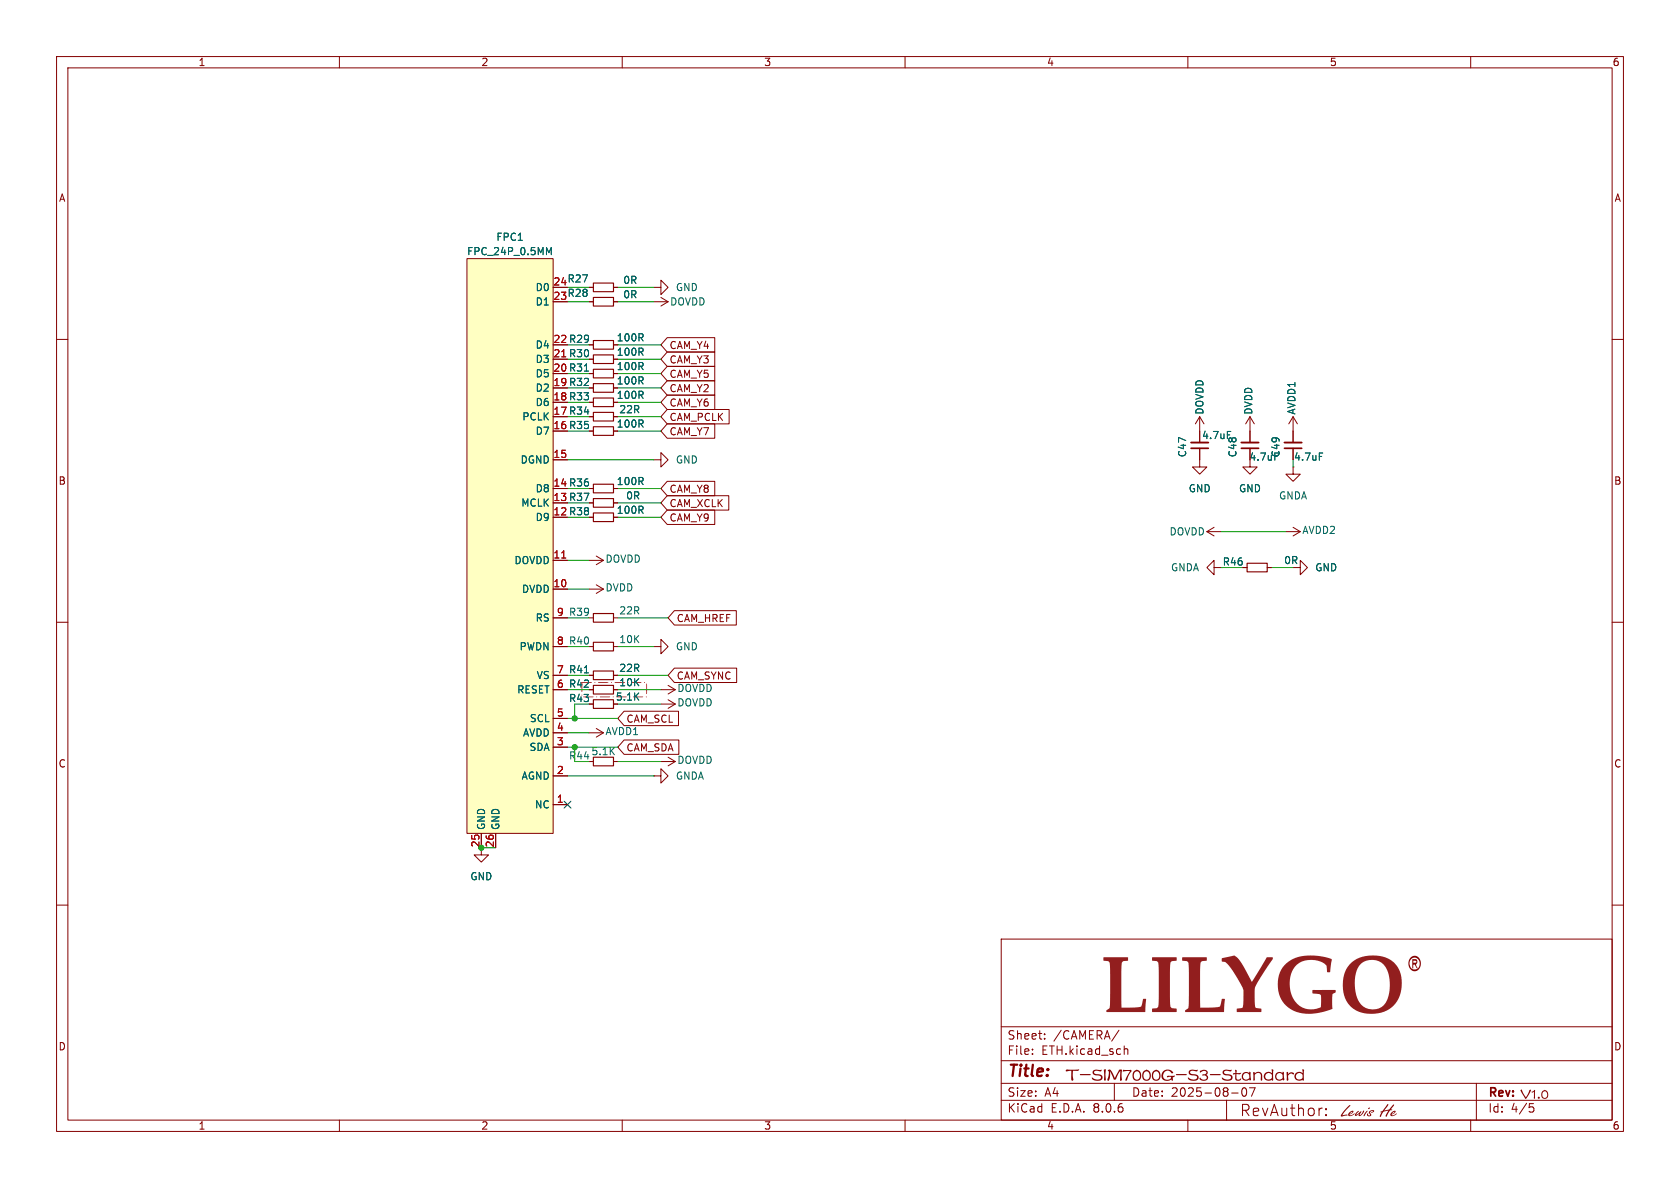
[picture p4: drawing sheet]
<svg xmlns="http://www.w3.org/2000/svg" width="297mm" height="210mm" viewBox="0 0 297 210" stroke-linecap="round" stroke-linejoin="round" font-family="sans-serif">
<g fill="none" stroke="#840000" stroke-width=".18">
<path d="M10 10h277v190h-277zM12 12h273v186h-273zM60 10v2M110 10v2M160 10v2M210 10v2M260 10v2M10 60h2M285 60h2M10 110h2M285 110h2M10 160h2"/>
<path d="M285 160h2M177 166h108v32h-108zM60 198v2M110 198v2M160 198v2M177 194.5h108M177 191.5h108M177 187.5h108M177 181.5h108M182.5 186.3v.1M182.5 185.5v.1M184.7 183.6v.1"/>
<path d="M184.7 182.8v.1M197 191.5v3M210 198v2M216.8 194.5v3.6M217.7 193.2h1.2M219.5 192.9l.1 .6 .3 .3 .3-.1 .2-.8M221.9 192.3l-.7 1.5M233.6 195.9h.2M234.4 197l.1 .1-.1 .1M234.4 197l-.1 .1 .1 .1M234.4 196v.2M234.4 197v.2"/>
<path d="M234.4 196l.1 .1-.1 .1M234.4 196l-.1 .1 .1 .1M260 198v2M261 191.5v6.5M271.1 195.8v.7l-.6 .1"/>
</g>
<path d="M249.4 169.3a1.12 1.12 0 0 1 1.3-.1 1.12 1.12 0 0 1 .5 1.3 1.12 1.12 0 0 1-1.2 1.2 1.12 1.12 0 0 1-1-1.4h.2a.95 .95 0 0 0 1.1 1.1 .95 .95 0 0 0 .6-1.5 .89 .89 0 0 0-1-.6 .89 .89 0 0 0-.7 1h-.2v-.4z" fill="#840000"/>
<g fill="none" stroke="#840000" stroke-width=".18">
<path d="M115.6 50.8h1.2v-1.3l1.3 1.3-1.3 1.3v-1.3M115.6 53.3h2.5M116.8 52.6l1.3 .7M118.1 53.3l-1.3 .8M104.1 76.2h.8M108.5 76.2h.7M212.1 73.7l-.8 1.2M212.1 73.7v2.5M212.1 73.7l.8 1.2M221 79.2v3.4h1.2l-1.2 1.2-1.3-1.2h1.3M221 73.7l-.8 1.2M221 73.7v4.5"/>
<path d="M221 73.7l.7 1.2M228.6 73.7l-.8 1.2M228.6 73.7v2.5M228.6 73.7l.8 1.2M104.1 86.4h.8M104.1 91.4h.8M104.1 88.9h.8M104.1 99.1h2.6M105.4 98.3l1.3 .8M106.7 99.1l-1.3 .7M108.5 86.4h.7M108.5 91.4h.7"/>
<path d="M108.5 88.9h.7M115.6 81.3h1.2v-1.3l1.3 1.3-1.3 1.3v-1.3M212.1 81.3v1.3h1.3l-1.3 1.2-1.3-1.2h1.3M213.4 94l1.2 .7M213.4 94h2.5M214.6 93.2l-1.2 .8M104.1 104.1h2.6M104.1 114.3h.8M104.1 109.2h.8M104.1 119.4h.8M105.4 103.4l1.3 .7M106.7 104.1l-1.3 .8"/>
<path d="M108.5 114.3h.7M108.5 109.2h.7M108.5 119.4h.7M115.6 114.3h1.2v-1.3l1.3 1.3-1.3 1.3v-1.3M214.6 100.3v-1.2l-1.2 1.2 1.2 1.3v-1.3h1.3M219.7 100.3h.8M224 100.3h.8M228.6 100.3h1.3v-1.2l1.2 1.2-1.2 1.3v-1.3M104.1 124.5h.8M104.1 134.6h.8M104.1 121.9h.8M104.1 129.5h2.6"/>
<path d="M105.4 128.8l1.3 .7M106.7 129.5l-1.3 .8M108.5 134.6h.7M108.5 121.9h.7M116.8 134.6h2.6M118.1 133.9l1.3 .7M119.4 134.6l-1.3 .8M85.1 149.9v1.2h1.3l-1.3 1.3-1.3-1.3h1.3"/>
</g>
<path d="M104.9 75.4h3.6v1.6h-3.6zM104.9 85.6h3.6v1.5h-3.6zM104.9 90.7h3.6v1.5h-3.6zM104.9 88.1h3.6v1.6h-3.6zM220.5 99.6h3.5v1.5h-3.5zM104.9 113.5h3.6v1.6h-3.6zM104.9 108.5h3.6v1.5h-3.6zM104.9 118.6h3.6v1.5h-3.6zM104.9 123.7h3.6v1.5h-3.6zM104.9 133.9h3.6v1.5h-3.6zM104.9 121.2h3.6v1.5h-3.6z" fill="none" stroke="#840000" stroke-width=".2"/>
<path d="M219.5 78.2h3" fill="none" stroke="#840000" stroke-width=".33"/>
<path d="M219.5 79.2h3" fill="none" stroke="#840000" stroke-width=".3"/>
<path d="M103.3 118.9h.7" fill="none" stroke="#006464" stroke-width=".18"/>
<path d="M82.5 45.7h15.3v101.6h-15.3z" fill="#ffffc2"/>
<path d="M82.5 45.7h15.3v101.6h-15.3z" fill="none" stroke="#800000" stroke-width=".18"/>
<g fill="none" stroke="#840000" stroke-width=".18">
<path d="M104.1 50.8h.8M104.1 53.3h.8M108.5 50.8h.7M108.5 53.3h.7M118 59.7h8.4v2.5h-8.4l-1.2-1.2zM104.1 63.5h.8M104.1 66h.8M104.1 73.7h.8M104.1 71.1h.8M104.1 68.6h.8M104.1 61h.8M104.1 76.2h.8"/>
<path d="M108.5 63.5h.7M108.5 66h.7M108.5 73.7h.7M108.5 71.1h.7M108.5 68.6h.7M108.5 61h.7M108.5 76.2h.7M118 69.8h8.4v2.6h-8.4l-1.2-1.3zM118 72.4h10.9v2.5h-10.9l-1.2-1.2zM118 74.9h8.4v2.6h-8.4l-1.2-1.3zM118 67.3h8.4v2.6h-8.4l-1.2-1.3zM118 64.8h8.4v2.5h-8.4l-1.2-1.3z"/>
<path d="M118 62.2h8.4v2.6h-8.4l-1.2-1.3zM212.1 79.2v2.1M221 76.2v2M221 79.2v2.1M228.6 76.2v2M228.6 79.2v2.1M97.8 99.1h2.5M97.8 81.3h2.5M104.1 86.4h.8M104.1 91.4h.8M104.1 88.9h.8M108.5 86.4h.7"/>
<path d="M108.5 91.4h.7M108.5 88.9h.7M118 85.1h8.4v2.5h-8.4l-1.2-1.2zM118 90.2h8.4v2.5h-8.4l-1.2-1.3zM118 87.6h10.8v2.6h-10.8l-1.2-1.3zM227.3 94h2.6M228.6 82.6v1.2h1.3l-1.3 1.3-1.3-1.3h1.3M228.6 82.6h.1M228.6 93.2l1.3 .8M229.9 94l-1.3 .7M97.8 104.1h2.5M97.8 119.4h2.5"/>
<path d="M97.8 114.3h2.5M97.8 109.2h2.5M104.1 119.4h.8M108.5 119.4h.7M119.2 107.9h11v2.6h-11l-1.1-1.3zM119.2 118.1h11v2.6h-11l-1.1-1.3zM219.7 100.3h.8M224 100.3h.8M97.8 137.2h2.5M97.8 132.1h2.5M97.8 129.5h2.5M97.8 127h2.5"/>
<path d="M97.8 121.9h2.5M104.1 121.9h.8M104.1 124.5h.8M108.5 121.9h.7M110.3 130.8h9.7v2.6h-9.7l-1.1-1.3zM110.3 125.7h9.7v2.6h-9.7l-1.1-1.3zM115.6 137.2h1.2v-1.3l1.3 1.3-1.3 1.2v-1.2M115.6 137.2h.1M116.8 121.9h2.6M116.8 124.5h2.6M118.1 121.2l1.3 .7M118.1 123.7l1.3 .8"/>
<path d="M119.4 121.9l-1.3 .8M119.4 124.5l-1.3 .7M85.1 147.3v2.6M87.6 147.3v2.6M97.8 142.2h2.5"/>
</g>
<path d="M99.3 98.6h.7" fill="none" stroke="#a90000" stroke-width=".18"/>
<path d="M96.6 43.8l.4 .9 .5-.9v1.2M103.3 65.6h.7M217 76.3h.6M233.2 80.1h.6M103.3 118.9h.7" fill="none" stroke="#006464" stroke-width=".18"/>
<path d="M210.6 78.2h3M227.1 78.2h3" fill="none" stroke="#840000" stroke-width=".33"/>
<path d="M210.6 79.2h3M227.1 79.2h3" fill="none" stroke="#840000" stroke-width=".3"/>
<path d="M104.9 50h3.6v1.6h-3.6zM104.9 52.6h3.6v1.5h-3.6zM104.9 62.7h3.6v1.6h-3.6zM104.9 65.3h3.6v1.5h-3.6zM104.9 72.9h3.6v1.5h-3.6zM104.9 70.4h3.6v1.5h-3.6zM104.9 67.8h3.6v1.5h-3.6zM104.9 60.2h3.6v1.5h-3.6z" fill="none" stroke="#840000" stroke-width=".2"/>
<path d="M102.9 120.7h11.4v2.5h-11.4z" fill="none" stroke="#ff1e3b" stroke-width=".18" stroke-dasharray="1.7 .6 0 .6"/>
<g fill="none" stroke="#009600" stroke-width=".18">
<path d="M100.3 53.3h3.8M100.3 50.8h3.8M109.2 53.3h6.4M109.2 50.8h6.4M100.3 76.2h3.8M100.3 68.6h3.8M100.3 73.7h3.8M100.3 71.1h3.8M100.3 66h3.8M100.3 63.5h3.8M100.3 61h3.8M109.2 76.2h7.6"/>
<path d="M109.2 68.6h7.6M109.2 73.7h7.6M109.2 71.1h7.6M109.2 66h7.6M109.2 63.5h7.6M109.2 61h7.6M100.3 88.9h3.8M100.3 86.4h3.8M100.3 91.4h3.8M100.3 81.3h15.3M100.3 99.1h3.8M109.2 88.9h7.6"/>
<path d="M109.2 86.4h7.6M109.2 91.4h7.6M215.9 94h11.4M228.6 81.3v1.3M100.3 104.1h3.8M100.3 119.4h3.8M100.3 109.2h3.8M100.3 114.3h3.8M109.2 119.4h8.9M109.2 109.2h8.9M109.2 114.3h6.4M215.9 100.3h3.8"/>
<path d="M224.8 100.3h3.8M100.3 121.9h3.8M100.3 127h8.9M100.3 132.1h8.9M100.3 129.5h3.8M100.3 137.2h15.3M101.6 124.5v2.5M101.6 132.1v2.5M109.2 134.6h7.6M109.2 121.9h7.6M109.2 124.5h7.6M85.1 149.9h2.5"/>
</g>
<path d="M99.7 141.6l1.2 1.2M100.9 141.6l-1.2 1.2" fill="none" stroke="#000084" stroke-width=".18"/>
<g fill="#009600" stroke="#009600" stroke-width=".18">
<circle cx="85.1" cy="149.9" r=".46"/>
<circle cx="101.6" cy="132.1" r=".46"/>
<circle cx="101.6" cy="127" r=".46"/>
</g>
<text font-size="13.9" fill="#840000" x="194.6" y="181.9">LILYGO</text>
<text font-size="3.5" fill="#840000" x="188.4" y="191.9">T-SIM7000G-S3-Standard</text>
<g font-size="3.2" fill="#840000">
<text x="237.2" y="198.4">Lewis</text>
<text x="244" y="198.4">He</text>
</g>
<g font-size="2.8" fill="#840000">
<text x="178" y="190.9">Title:</text>
<text x="219.1" y="197.5">RevAuthor:</text>
<text x="268.8" y="194.9">V1.0</text>
</g>
<g font-size="2.1" fill="#840000">
<text x="178" y="184">Sheet:</text>
<text x="186.2" y="184">/CAMERA/</text>
<text x="178" y="186.7">File:</text>
<text x="184.1" y="186.7">ETH.kicad_sch</text>
<text x="178" y="196.9">KiCad</text>
<text x="178" y="194.1">Size:</text>
<text x="184.7" y="194.1">A4</text>
<text x="185.7" y="196.9">E.D.A.</text>
<text x="193.3" y="196.9">8.0.6</text>
<text x="200" y="194.1">Date:</text>
<text x="207" y="194.1">2025-08-07</text>
<text x="263" y="194.3">Rev:</text>
<text x="263" y="196.9">Id:</text>
<text x="267.1" y="196.9">4/5</text>
</g>
<g font-size="1.8" fill="#840000">
<text x="35" y="11.9">1</text>
<text x="85" y="11.9">2</text>
<text x="135" y="11.9">3</text>
<text x="185" y="11.9">4</text>
<text x="235" y="11.9">5</text>
<text x="285" y="11.9">6</text>
<text x="10.3" y="35.9">A</text>
<text x="285.3" y="35.9">A</text>
<text x="118.3" y="64.5">CAM_Y3</text>
<text x="118.3" y="61.9">CAM_Y4</text>
<text x="118.3" y="69.5">CAM_Y2</text>
<text x="118.3" y="67">CAM_Y5</text>
<text x="118.3" y="72.1">CAM_Y6</text>
<text x="118.3" y="74.6">CAM_PCLK</text>
<text x="118.3" y="77.2">CAM_Y7</text>
<text x="212.4" y="77.8">4.7uF</text>
<text x="10.3" y="85.9">B</text>
<text x="118.3" y="87.3">CAM_Y8</text>
<text x="118.3" y="89.9">CAM_XCLK</text>
<text x="285.3" y="85.9">B</text>
<text x="118.3" y="92.4">CAM_Y9</text>
<text x="119.5" y="110.2">CAM_HREF</text>
<text x="108.8" y="124.1">5.1K</text>
<text x="119.5" y="120.3">CAM_SYNC</text>
<text x="110.6" y="128">CAM_SCL</text>
<text x="10.3" y="135.9">C</text>
<text x="110.6" y="133">CAM_SDA</text>
<text x="285.3" y="135.9">C</text>
<text x="84.8" y="149.9" transform="rotate(-90 84.8 149.9)">25</text>
<text x="10.3" y="185.9">D</text>
<text x="285.3" y="185.9">D</text>
<text x="35" y="199.9">1</text>
<text x="85" y="199.9">2</text>
<text x="135" y="199.9">3</text>
<text x="185" y="199.9">4</text>
<text x="235" y="199.9">5</text>
<text x="285" y="199.9">6</text>
</g>
<g font-size="1.8" fill="#006464">
<text x="82.5" y="45.3">FPC_24P_0.5MM</text>
<text x="87.6" y="42.8">FPC1</text>
<text x="94.6" y="51.7">D0</text>
<text x="97.7" y="53.1">23 R28</text>
<text x="97.7" y="50.5">24 R27</text>
<text x="110.1" y="50.4">0R</text>
<text x="110.1" y="52.9">0R</text>
<text x="119.4" y="51.7">GND</text>
<text x="94.6" y="54.2">D1</text>
<text x="118.4" y="54.2">DOVDD</text>
<text x="94.6" y="64.4">D3</text>
<text x="94.6" y="61.8">D4</text>
<text x="97.7" y="65.8">20 R31</text>
<text x="97.7" y="63.2">21 R30</text>
<text x="97.7" y="60.7">22 R29</text>
<text x="108.9" y="63.1">100R</text>
<text x="108.9" y="65.6">100R</text>
<text x="108.9" y="60.6">100R</text>
<text x="94.6" y="72">D6</text>
<text x="94.6" y="69.4">D2</text>
<text x="94.6" y="66.9">D5</text>
<text x="97.7" y="70.9">18 R33</text>
<text x="97.7" y="68.3">19 R32</text>
<text x="108.9" y="70.7">100R</text>
<text x="108.9" y="68.2">100R</text>
<text x="92.2" y="74.5">PCLK</text>
<text x="94.6" y="77.1">D7</text>
<text x="97.7" y="73.4">17 R34</text>
<text x="108.9" y="75.8">100R</text>
<text x="109.4" y="73.3">22R</text>
<text x="213" y="73.4" transform="rotate(-90 213 73.4)">DOVDD</text>
<text x="221.6" y="73.4" transform="rotate(-90 221.6 73.4)">DVDD</text>
<text x="229.2" y="73.4" transform="rotate(-90 229.2 73.4)">AVDD1</text>
<text x="91.9" y="82.1">DGND</text>
<text x="119.4" y="82.1">GND</text>
<text x="209.9" y="80.9" transform="rotate(-90 209.9 80.9)">C47</text>
<text x="218.8" y="80.9" transform="rotate(-90 218.8 80.9)">C48</text>
<text x="220.8" y="81.6">4.7uF</text>
<text x="226.4" y="80.9" transform="rotate(-90 226.4 80.9)">C49</text>
<text x="228.7" y="81.6">4.7uF</text>
<text x="92.1" y="89.8">MCLK</text>
<text x="94.6" y="87.2">D8</text>
<text x="108.9" y="86">100R</text>
<text x="110.6" y="88.5">0R</text>
<text x="210.1" y="87.2">GND</text>
<text x="218.9" y="87.2">GND</text>
<text x="226" y="88.5">GNDA</text>
<text x="94.6" y="92.3">D9</text>
<text x="108.9" y="91">100R</text>
<text x="206.7" y="94.8">DOVDD</text>
<text x="230.1" y="94.6">AVDD2</text>
<text x="90.8" y="99.9">DOVDD</text>
<text x="106.9" y="99.7">DOVDD</text>
<text x="206.9" y="101.2">GNDA</text>
<text x="216.1" y="100.2">R46</text>
<text x="226.9" y="99.9">0R</text>
<text x="232.4" y="101.2">GND</text>
<text x="92.2" y="105">DVDD</text>
<text x="106.9" y="104.7">DVDD</text>
<text x="94.6" y="110.1">RS</text>
<text x="98.4" y="109">9 R39</text>
<text x="109.4" y="113.9">10K</text>
<text x="109.4" y="108.8">22R</text>
<text x="91.8" y="115.2">PWDN</text>
<text x="98.4" y="119.1">7 R41</text>
<text x="98.4" y="114">8 R40</text>
<text x="109.4" y="119">22R</text>
<text x="119.4" y="115.2">GND</text>
<text x="91.3" y="122.8">RESET</text>
<text x="94.8" y="120.2">VS</text>
<text x="98.4" y="121.7">6 R42</text>
<text x="100.5" y="124.3">R43</text>
<text x="109.4" y="121.5">10K</text>
<text x="119.6" y="122.5">DOVDD</text>
<text x="119.6" y="125.1">DOVDD</text>
<text x="92.4" y="130.4">AVDD</text>
<text x="93.6" y="127.9">SCL</text>
<text x="106.9" y="130.1">AVDD1</text>
<text x="93.5" y="132.9">SDA</text>
<text x="104.5" y="133.7">5.1K</text>
<text x="119.6" y="135.2">DOVDD</text>
<text x="92.1" y="138">AGND</text>
<text x="94.5" y="143.1">NC</text>
<text x="119.4" y="138">GNDA</text>
<text x="86" y="146.8" transform="rotate(-90 86 146.8)">GND</text>
<text x="88.5" y="146.8" transform="rotate(-90 88.5 146.8)">GND</text>
<text x="83.1" y="155.8">GND</text>
</g>
<g font-size="1.8" fill="#a90000">
<text x="97.7" y="75.9">16 R35</text>
<text x="97.7" y="81">15</text>
<text x="97.7" y="88.6">13 R37</text>
<text x="97.7" y="86.1">14 R36</text>
<text x="97.7" y="91.2">12 R38</text>
<text x="97.7" y="98.8">11</text>
<text x="97.7" y="103.9">10</text>
<text x="98.4" y="109">9</text>
<text x="98.4" y="114">8</text>
<text x="98.4" y="131.8">3</text>
<text x="98.4" y="129.3">4</text>
<text x="98.4" y="126.7">5</text>
<text x="98.4" y="136.9">2</text>
<text x="98.4" y="142">1</text>
<text x="87.4" y="149.9" transform="rotate(-90 87.4 149.9)">26</text>
</g>
<text font-size="1.8" fill="#009600" x="100.5" y="134.5">R44</text>
</svg>
